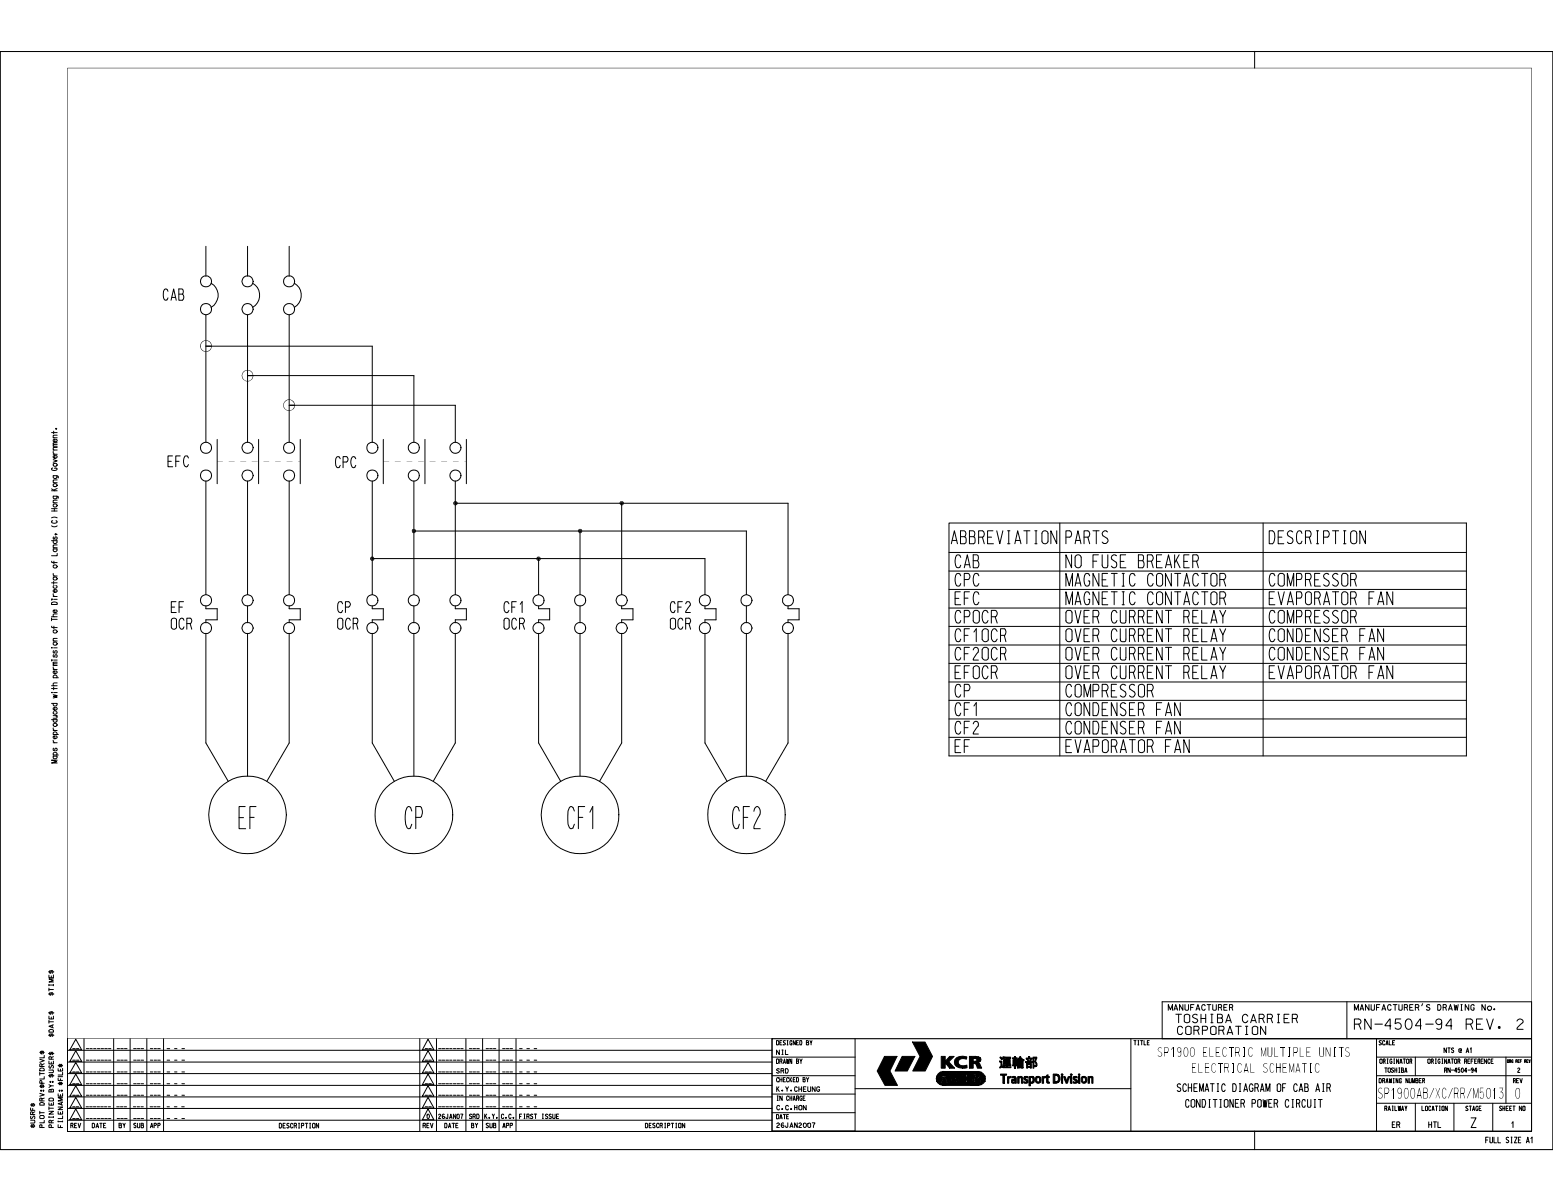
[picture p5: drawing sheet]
<svg xmlns="http://www.w3.org/2000/svg" width="279mm" height="216mm" viewBox="0 0 279 216" stroke-linecap="round" stroke-linejoin="round" font-family="sans-serif">
<g fill="#000">
<path d="M12.1 12.2h263.5v174.6h-263.5v-174.6l.1 174.5h263.3v-174.4zM36.2 61.6a.99 .99 0 0 1 1.2-.4 .99 .99 0 0 1 .6 1 .96 .96 0 0 0-1.3-.8 .96 .96 0 0 0-.3 1.6 .96 .96 0 0 0 1.6-.5v-.3a1.03 1.03 0 0 1-1.3 1 1.03 1.03 0 0 1-.5-1.6zM43.9 66.7a.98 .98 0 0 1 1.1-.1 .98 .98 0 0 1 .5 .9 .95 .95 0 0 0-1.2-.9 .95 .95 0 0 0-.5 1.4 .95 .95 0 0 0 1.5 .1l.2-.6a1.02 1.02 0 0 1-1.5 .9 1.02 1.02 0 0 1-.1-1.7zM51.4 72a.96 .96 0 0 1 1.1-.1 .96 .96 0 0 1 .5 1 .96 .96 0 0 0-1.4-.9 .96 .96 0 0 0-.2 1.6 .96 .96 0 0 0 1.5-.4l.1-.3a1 1 0 0 1-1 1 1 1 0 0 1-1-1v-.4zM74.1 95.4l.4-.2-.3 .3zM74.3 95.1l.1 .1-.2 .2zM74.1 95.5l.5-.3-.4 .4zM74.2 95.6l.5-.4-.5 .5zM74.2 95.7l.5-.5 .1 .1-.5 .5zM74.3 95.7l.5-.4-.5 .5zM74.4 95.8l.4-.4v.1zM74.7 95.5h.1l-.3 .3z"/>
<path d="M74.1 95.2a.35 .35 0 0 1 .4-.1 .35 .35 0 0 1 .3 .4 .28 .28 0 0 0-.4-.3 .28 .28 0 0 0-.2 .4 .28 .28 0 0 0 .5 0l.1-.2a.36 .36 0 0 1-.5 .4 .36 .36 0 0 1-.2-.5zM104 95.3l.3-.1zM104 95.4l.4-.2-.3 .3zM104 95.5l.5-.3-.4 .4zM104.5 95.2h.1l-.5 .5zM104.6 95.2l-.4 .6zM104.2 95.7l.4-.4-.3 .5zM104.3 95.8l.4-.4zM104.4 95.8l.3-.3zM104.1 95.2a.33 .33 0 0 1 .4-.1 .33 .33 0 0 1 .1 .4 .29 .29 0 0 0-.4-.2 .29 .29 0 0 0 0 .4 .29 .29 0 0 0 .4-.2v-.1a.33 .33 0 0 1-.2 .5 .33 .33 0 0 1-.4-.3zM111.5 90.3l.3-.1-.3 .2zM111.5 90.5l.4-.3z"/>
<path d="M111.5 90.6l.5-.4-.4 .4zM111.5 90.6l.5-.4 .1 .1zM111.6 90.7l.5-.5zM111.7 90.7l.4-.4-.3 .5zM111.8 90.8l.3-.4zM112.1 90.5l-.1 .3zM111.5 90.2l.2-.1a.28 .28 0 0 1 .4 0 .28 .28 0 0 1 0 .4 .31 .31 0 0 0-.4-.3 .31 .31 0 0 0 0 .6 .31 .31 0 0 0 .4-.2v-.1a.32 .32 0 0 1-.2 .4 .32 .32 0 0 1-.4-.3zM66.6 100.4l.4-.3-.3 .4zM66.8 100.1l.1 .1-.2 .2zM66.6 100.5l.5-.4zM66.7 100.6l.5-.4-.4 .5zM67.2 100.2h.1l-.5 .6z"/>
<path d="M66.8 100.7l.5-.4zM67.3 100.4h.1l-.4 .4zM67 100.8l.4-.3zM66.7 100.2a.33 .33 0 0 1 .4-.1 .33 .33 0 0 1 .2 .4 .28 .28 0 0 0-.3-.4 .28 .28 0 0 0-.2 .4 .28 .28 0 0 0 .4 0l.1-.1a.35 .35 0 0 1-.5 .4 .35 .35 0 0 1-.1-.6zM96.5 100.3l.3-.2zM96.5 100.4l.4-.3-.3 .4zM97 100.1l-.4 .5zM96.6 100.6l.5-.4-.5 .5zM96.6 100.7l.6-.5-.5 .6zM96.7 100.7l.5-.4zM96.8 100.8l.4-.4zM96.9 100.8l.3-.3z"/>
<path d="M96.7 100.1a.28 .28 0 0 1 .4 0 .28 .28 0 0 1 .1 .3 .29 .29 0 0 0-.5-.2 .29 .29 0 0 0 0 .5 .29 .29 0 0 0 .5-.2v-.1a.34 .34 0 0 1-.5 .4 .34 .34 0 0 1-.1-.6zM171.5 194.2h.4v.2h-.4zM171.5 194.1h.4zM171.9 194.1h.4zM171.9 194.2h.4v.2h-.4zM173.7 193.8h.3v.1h-.3zM175.9 194.6h.3v.2h-.3zM175.9 194.1h.3v.4h-.3zM180.4 193.3h.3v1.4h-.3zM190.9 193.5h.3v1.2h-.3zM192.5 193.5h.3v1.2h-.3zM194 193.5h.3v1.2h-.3z"/>
<path d="M0 9.2h279.4v197.6h-279.4v-.2h279.3v-197.2h-279.2v197.3h-.1z"/>
<path d="M39.1 83h1zM41.1 83h1.1zM43.2 83h1.1zM45.3 83h1.1zM47.4 83h1zM49.5 83h1zM51.6 83h1zM53.6 83h.4z"/>
<path d="M69 83h1zM71 83h1.1zM73.2 83h1zM75.2 83h1zM77.3 83h1.1zM79.4 83h1zM81.5 83h1zM83.6 83h.3z"/>
</g>
<g fill="none" stroke="#000" stroke-width=".18">
<path d="M279.4 9.2h-279.4v197.5h279.4M37 44.3v5.3M37 56.6v22.9M38 50.9a2.45 2.45 0 0 1 0 4.3M44.5 44.3v5.3M44.5 56.6v22.9M45.5 50.9a2.49 2.49 0 0 1 0 4.3M52 44.3v5.3M52 56.6v22.9M53 50.9a2.49 2.49 0 0 1 0 4.3M37 62.2h30v17.3M39.1 79v8"/>
<path d="M44.5 67.5h30v12M52 72.9h29.9v6.6M9.7 96.5l-.1 .1a.17 .17 0 0 0 0 .2 .17 .17 0 0 0 .3 0 .22 .22 0 0 1 .2-.3 .22 .22 0 0 1 .2 .3l-.3 .1M37 86.5v20.4M44.5 86.5v20.4M52 86.5v20.4M67 86.5v20.4M74.5 86.5v20.4M74.5 95.5h59.8v11.4M81.9 86.5v20.4M81.9 90.5h59.9v16.4M104.4 95.5v11.4"/>
<path d="M111.8 90.5v16.4M170.7 94h93.1v41.9h-93.1zM170.7 99.3h93.1M190.7 94v41.9M227.2 94v41.9M9.3 111.1v.5M37 108.9v.5h2.1v2h-2.1v.5M37 113.9v19.7l4.1 6.9M44.5 113.9v25.6M44.5 108.9v3M52 108.9v.5h2v2h-2v.5M52 113.9v19.7l-4 6.9"/>
<path d="M67 113.9v19.7l4 6.9M67 108.9v.5h2v2h-2v.5M67 100.4h59.8v6.5M74.5 108.9v3M74.5 113.9v25.6M81.9 113.9v19.7l-4 6.9M83.9 109.4v2h-2M96.9 108.9v.5h2v2h-2M96.9 100.4v6.5M96.9 113.9v19.7l4 6.9M104.4 113.9v25.6M104.4 108.9v3"/>
<path d="M111.8 108.9v.5h2.1v2h-2.1v.5M111.8 113.9v19.7l-3.9 6.9M126.8 113.9v19.7l4 6.9M126.8 108.9v.5h2v2h-2v.5M134.3 108.9v3M134.3 113.9v25.6M141.8 108.9v.5h2v2h-2v.5M141.8 113.9v19.7l-4 6.9M170.7 119.3h93.1M170.7 116h93.1M170.7 112.6h93.1M170.7 109.3h93.1"/>
<path d="M170.7 106h93.1M170.7 102.7h93.1M9.6 132h.9M9.6 133.1l.2 .4M9.6 130.9l.2 .4M9.6 131.3h.7M9.7 132a.32 .32 0 0 1 .2-.4 .32 .32 0 0 1 .3 .4M10 132.3a.26 .26 0 0 1 .3 .3 .26 .26 0 0 1-.4 .2l-.2-.1a.24 .24 0 0 1-.1-.3 .24 .24 0 0 1 .3-.1v.5M10.3 122.8h-.6l-.1 .4 .1 .1M170.7 132.5h93.1M170.7 129.2h93.1M170.7 125.9h93.1"/>
<path d="M170.7 122.6h93.1M7.2 195.3h.8M7.2 189.2h.8M7.2 190.4l.8 .3-.8 .3M7.2 193h.8M7.2 192.7v.6M7.2 192.1l.5-.1 .3 .2v.3h-.8zM7.4 196l.1 .1h-.2zM7.4 196.1h.1M7.5 195l-.2 .1v.3l.2 .1v-.4l.2-.1 .1 .1-.1 .4M7.5 188.9l-.2 .2v.2l.2 .2v-.4l.2-.2 .1 .2-.1 .4M7.5 194.7v-.4l-.2-.1-.1 .5h.8"/>
<path d="M7.5 191.7v-.4l-.2-.1-.1 .5h.8M7.8 196l.1 .1h-.2zM7.8 196.1h.1M8 191.2l-.5 .2M8 193.5v.5h-.8M8 189.7v.5h-.8M8.7 193.4h1M8.7 189.4h1M8.8 199.8h.8l-.8 .5h.8M8.8 192.4h.8v.4h-.8M8.8 190.8v.5h.8v-.5M8.8 195l.4 .2-.4 .3"/>
<path d="M8.8 199.2h.8M8.9 191.6l-.1 .3 .2 .1 .3-.4h.3l-.1 .4M8.9 197.5h.7v.4h-.8zM8.9 195.9l.7-.1v.5h-.8zM9 194.4h.1v.1zM9.1 194.5h.1M9.1 193.1l-.2 .2v.2l.2 .1 .1-.4 .2-.1 .1 .2-.1 .3M9.1 189.1l-.2 .2v.2l.2 .1 .1-.4 .2-.1 .1 .2-.1 .3M9.2 195.9v.4M9.2 195.2h.4M9.2 190.1v.3M9.2 190.9v.4"/>
<path d="M9.2 198.3v.4M9.4 194.4h.1l.1 .1-.2 .1zM9.5 194.5h.1M9.6 189.9l-.4 .2-.2-.2-.2 .2v.3h.8M9.6 198.2v.5h-.8v-.5M10.5 199h.8l-.8 .5h.8M10.5 194.8h.8M10.5 193.5h.8M10.5 191.6h.8M10.5 193.8v.4h.8M10.6 196h.2v.1zM10.7 196.1h.1"/>
<path d="M10.8 194.5l-.2 .1 .2 .4 .2-.5 .1 .1-.1 .4M10.8 191.3l-.2 .1 .2 .4 .2-.5 .1 .1-.1 .4M10.9 192.2v.3M10.9 193.9v.3M10.9 196.8v.3M10.9 199.9v.4M11 198.2v.4M11.1 196l.1 .1h-.2zM11.1 196.1h.1M11.3 198.2l-.8 .2 .8 .3M11.3 197.3h-.8l.7 .3-.7 .3h.8M11.3 199.8v.5h-.8v-.5"/>
<path d="M11.3 196.6v.5h-.8v-.5M11.3 192.8v.5h-.8M11.3 192.1v.4h-.8v-.4M12.1 186.7v16.7M12.1 188.8h126.8M12.1 190.9h126.8M12.1 193h126.8M12.1 195.1h126.8M12.1 197.2h126.8M12.1 199.3h126.8M13.1 199h.4M13.1 196.9h.4"/>
<path d="M13.1 194.8h.4M13.1 192.7h.4M13.1 190.6h.4M13.1 188.5h.4M13.6 199.3l1.1 2h-2.1zM13.6 197.3l1.1 1.9h-2.1zM13.6 188.9l1.1 1.9h-2.1zM13.6 195.2l1.1 1.9h-2.1zM13.6 193.1l1.1 1.9h-2.1zM13.6 191l1.1 1.9h-2.1zM13.6 186.8l1.1 1.9h-2.1zM13.7 199h.5"/>
<path d="M13.8 196.9h.4M13.8 194.8h.4M13.8 192.7h.4M13.8 190.6h.4M13.8 188.5h.4M15.1 186.7v16.6M15.5 199h.4M15.5 196.9h.5M15.5 194.8h.5M15.5 192.7h.5M15.5 190.6h.5M15.5 188.5h.5"/>
<path d="M16.1 199h.5M16.2 196.9h.4M16.2 194.8h.4M16.2 192.7h.4M16.2 190.6h.4M16.2 188.5h.4M16.8 199h.5M16.8 196.9h.5M16.8 194.8h.5M16.8 192.7h.5M16.8 190.6h.5M16.8 188.5h.5"/>
<path d="M17.5 199h.4M17.5 196.9h.4M17.5 194.8h.4M17.5 192.7h.4M17.5 190.6h.4M17.5 188.5h.4M18.1 199h.5M18.2 196.9h.4M18.2 194.8h.4M18.2 192.7h.4M18.2 190.6h.4M18.2 188.5h.4"/>
<path d="M18.8 199h.4M18.8 196.9h.5M18.8 194.8h.5M18.8 192.7h.5M18.8 190.6h.5M18.8 188.5h.5M19.5 199h.4M19.5 196.9h.4M19.5 194.8h.4M19.5 192.7h.4M19.5 190.6h.4M19.5 188.5h.4"/>
<path d="M20.4 186.7v16.6M21 199h.5M21.1 196.9h.4M21.1 194.8h.4M21.1 192.7h.4M21.1 190.6h.4M21.1 188.5h.4M21.7 199h.4M21.7 196.9h.5M21.7 194.8h.5M21.7 192.7h.5M21.7 190.6h.5"/>
<path d="M21.7 188.5h.5M22.4 199h.4M22.4 196.9h.5M22.4 194.8h.5M22.4 192.7h.5M22.4 190.6h.5M22.4 188.5h.5M23.4 186.7v16.6M24 196.9h.5M24 194.8h.5M24 192.7h.5M24 190.6h.5"/>
<path d="M24 188.5h.5M24.7 196.9h.4M24.7 194.8h.4M24.7 192.7h.4M24.7 190.6h.4M24.7 188.5h.4M25.4 196.9h.4M25.4 194.8h.4M25.4 192.7h.4M25.4 190.6h.4M25.4 188.5h.4M26.4 186.7v16.6"/>
<path d="M27 199h.5M27.7 199h.4M27.7 194.8h.5M27.7 192.7h.5M27.7 190.6h.5M28.3 199h.5M28.4 196.9h.4M28.4 194.8h.4M28.4 192.7h.4M28.4 190.6h.4M28.4 188.5h.4M29.4 186.7v16.6"/>
<path d="M75.5 186.7v16.6M76.5 199h.4M76.5 196.9h.4M76.5 194.8h.4M76.5 192.7h.4M76.5 190.6h.4M76.5 188.5h.4M77 197.3l1.1 1.9h-2.1zM77 195.2l1.1 1.9h-2.1zM77 193.1l1.1 1.9h-2.1zM77 191l1.1 1.9h-2.1zM77 188.9l1.1 1.9h-2.1z"/>
<path d="M77 186.8l1.1 1.9h-2.1zM77 199.3l1.1 2h-2.1zM77.1 199h.5M77.1 196.9h.5M77.1 194.8h.5M77.1 192.7h.5M77.1 190.6h.5M77.1 188.5h.5M78.5 186.7v16.6M78.9 196.9h.5M78.9 194.8h.5M78.9 192.7h.5"/>
<path d="M78.9 190.6h.5M78.9 188.5h.5M79.5 196.9h.5M79.5 194.8h.5M79.5 192.7h.5M79.5 190.6h.5M79.5 188.5h.5M80.2 196.9h.5M80.2 194.8h.5M80.2 192.7h.5M80.2 190.6h.5M80.2 188.5h.5"/>
<path d="M80.9 196.9h.4M80.9 194.8h.4M80.9 192.7h.4M80.9 190.6h.4M80.9 188.5h.4M81.6 196.9h.4M81.6 194.8h.4M81.6 192.7h.4M81.6 190.6h.4M81.6 188.5h.4M82.2 196.9h.5M82.2 194.8h.5"/>
<path d="M82.2 192.7h.5M82.2 190.6h.5M82.2 188.5h.5M82.9 196.9h.4M82.9 194.8h.4M82.9 192.7h.4M82.9 190.6h.4M82.9 188.5h.4M83.8 186.7v16.6M84.5 199h.4M84.5 196.9h.4M84.5 194.8h.4"/>
<path d="M84.5 192.7h.4M84.5 190.6h.4M84.5 188.5h.4M85.1 199h.5M85.1 196.9h.5M85.1 194.8h.5M85.1 192.7h.5M85.1 190.6h.5M85.1 188.5h.5M85.8 199h.4M85.8 196.9h.4M85.8 194.8h.4"/>
<path d="M85.8 192.7h.4M85.8 190.6h.4M85.8 188.5h.4M86.8 186.7v16.6M87.5 199h.4M87.5 196.9h.4M87.5 194.8h.4M87.5 192.7h.4M87.5 190.6h.4M87.5 188.5h.4M88.1 199h.5M88.1 196.9h.5"/>
<path d="M88.1 194.8h.5M88.1 192.7h.5M88.1 190.6h.5M88.1 188.5h.5M88.8 199h.4M88.8 196.9h.4M88.8 194.8h.4M88.8 192.7h.4M88.8 190.6h.4M88.8 188.5h.4M89.8 186.7v16.6M90.4 199h.5"/>
<path d="M90.4 196.9h.5M90.4 194.8h.5M90.4 192.7h.5M90.4 190.6h.5M90.4 188.5h.5M91.1 199h.4M91.1 196.9h.4M91.1 194.8h.4M91.1 192.7h.4M91.1 190.6h.4M91.1 188.5h.4M91.7 199h.5"/>
<path d="M91.7 196.9h.5M91.7 194.8h.5M91.7 192.7h.5M91.7 190.6h.5M91.7 188.5h.5M92.8 186.7v16.6M138.9 186.7h136.6v16.6h-136.6zM138.9 186.7v16.6M138.9 193.4h14.9M138.9 196.7h14.9M138.9 190h14.9M153.8 195.7h49.7"/>
<path d="M153.8 186.7v16.6M164.2 187.3h2.2l1.4 2.6-1.3 2.6h-2.3l1.3-2.6zM168.4 193.9l1.2-.3a.83 .83 0 0 1-.5 1l-.6-.2zM168.5 193.5h.8v.1l-.9 .3zM168.5 194.4l.6 .2 .1 .4zM169.2 194.8l.2-.2 .2 .5-.4-.1zM169.6 194.4v.7l-.2-.5zM169.6 195.1l.7-.4 .8 .1zM169.6 195.1l.5-.5 .2 .1zM169.6 195.1l1.7-.4 4.8 .4zM169.6 192.6h6.5l-2.2 .5a17.1 17.1 0 0 1-4.3-.5zM169.7 194.1l.4 .5-.5 .5v-.7z"/>
<path d="M169.8 193.6h.3v.9l-.4-.4zM170.3 193.5l.8-.3v1.2l-.6-.2zM170.3 193.5l.2 .7-.1 .4-.2-.1zM170.5 194.6h.1l.5 .2zM170.6 194.3l.5 .1-.2 .3-.3-.1zM171.2 194.5l-.1 .3zM171.2 193.9h.2v.6l-.2 .1zM171.2 194.6l.2-.1h.3zM171.2 193.9h.6zM171.3 194.7l1.2 .1zM171.5 194.3h.3zM171.5 194.1h.3z"/>
<path d="M171.6 194.7l.4-.1 .5 .2zM171.7 194.5h.4zM172 194.1h.3zM172 194.3h.3zM172 193.9h.6zM172.1 194.5h.4l.1 .1zM172.5 194.5l.5-.4v.5h-.4zM172.5 193.9l.5-.1v.3l-.5 .4zM172.5 194.8h1.7l1.9 .3zM172.5 194.8l1-.2 .1 .1zM172.6 193.8l.3-.2 .2 .1-.5 .2zM172.6 194.6h.5l-.6 .2z"/>
<path d="M173 193.9h.3l-.2 .2zM173.1 194.6h.5zM173.1 194.4l.2 .1-.3 .1zM173.1 194.1l.2-.2-.1 .2zM173.4 194v.4zM173.4 194.4h.1M173.4 194l.2 .1zM173.4 194.4v.1zM173.4 194.4h.2l-.2 .1zM173.5 194.6h.3zM173.5 193.8l.1 .3zM173.5 193.6l.1 .5z"/>
<path d="M173.6 194.1v.3h-.2zM173.6 194.1h.1M173.6 194.7l.5-.1zM173.6 194.7l.4-.1 .2 .2zM173.6 194.2v.4zM173.6 194.1h.6zM173.6 194.2l.2 .1zM173.6 194.1v.1zM173.7 194.4l.1 .2h-.2zM173.8 193.8l.2 .1zM173.9 194.2h.3v.2zM173.9 194.4l.3 .1z"/>
<path d="M173.9 194.2l.2 .1zM174.1 194.3l.1 .1v.1zM174.1 193.7l.1 .7zM174.1 193.7l.1 .4zM174.2 194.1v.3zM174.2 194.5v-.1zM174.2 194.8l.3-.1 1.6 .4zM174.3 194.6l.2 .1-.3 .1zM174.3 193.6l.7 .3zM174.3 193.6v.6zM174.5 194.1v.5zM174.5 193.7l.5 .2v.6l-.5-.2z"/>
<path d="M174.5 194.6h.5zM174.5 194.6l1.3 .1 .3 .4-1.6-.4zM174.6 193.4l.4 .3v.2l-.4-.3zM174.6 194.4l.4 .1-.5 .1zM175 194.6l.6-.2 .2 .3zM175 193.7h.3l-.3 .2zM175.3 193.7v.7l-.2 .1v-.6zM175.4 194.1h.2v.1l-.2 .1zM175.4 193.7h.2l.3-.2 .1 .2-.4 .2h-.2zM175.6 194.1h.2l-.2 .1zM175.8 194.7h.6l.1 .3-.4 .1zM175.8 194.1v.6l-.2-.3z"/>
<path d="M175.8 194.1h.6zM175.9 194.2h.3v.3h-.3zM175.9 194.6h.3v.1h-.3zM176 193.8l.3 .2-.5 .1zM176.3 194l.2 .1zM176.4 193.4l.2 .6-.4-.3zM176.4 194.1l.8 .3-.7 .6-.1-.3zM176.4 193.3l.8 .2v.9l-.6-.4zM176.6 194l.6 .4-.7-.3zM180 193.1h1.1v.2h-1.1zM180.4 193.3h.3v1.4h-.3zM181.3 193.5h.2v.2h.3l-.3 .2v.8h-.2z"/>
<path d="M181.6 193.6l.3-.1v.2h-.4zM182 193.6l.5-.1 .3 .2-.7 .1zM183.1 193.5l.6 .2h-.3l-.1 .2v.8h-.2zM183.4 193.6l.3-.1 .2 .1 .1 1.1h-.2v-.9l-.5-.1zM184.3 193.6h.7l-.1 .2zM185.1 193.5l.9 .1-.6 .2v.7l.6 .1h-.6v.6h-.3zM185.5 193.5h.3l.2 .1h-.6zM186.4 193.6h.1a.57 .57 0 0 1 .7 .1 .57 .57 0 0 1 0 .7v.2h-.5a.5 .5 0 0 0 .1-.9zM187.5 193.5h.2v.2h.4l-.3 .1-.1 .9h-.2zM187.8 193.6l.3-.1v.2h-.4zM188.1 193.5h.7v.2h-.7zM188.3 193.3l.3-.1v.3h-.3z"/>
<path d="M189.5 193.1l.9 .1-.6 .1v1.2h.7l-.1 .1-.9 .1zM190 193.3l.4-.1a.84 .84 0 0 1 .1 1.3h-.7a.6 .6 0 0 0 .6-.5 .6 .6 0 0 0-.4-.7zM191 193.5h.2v1.2h-.2zM191.3 193.5h.3l.3 .9h-.2zM192.2 193.5h.2l-.4 1.2h-.2l-.1-.3h.2zM192.6 193.5h.2v1.2h-.2zM193.1 193.6l.3-.1 .4 .1v.2l-.2-.1zM194 193.5h.3v1.2h-.3zM194 193.1l.2-.1 .1 .3h-.2zM194.6 193.6a.59 .59 0 0 1 .9 .1 .59 .59 0 0 1-.1 .9h-.5a.49 .49 0 0 0 .4-.4 .49 .49 0 0 0-.2-.5zM195.7 193.5l.6 .2h-.2l-.1 .2v.8h-.3zM196 193.6l.2-.1a.31 .31 0 0 1 .4 .1 .31 .31 0 0 1 0 .3v.8h-.2v-.9l-.4-.1z"/>
<path d="M203.5 186.7v16.6M209.1 180.1h66.4v6.6h-66.4zM242.3 180.1v6.6M247.6 193.4h27.9M247.6 190h27.9M247.6 186.7v16.6M247.6 198.3h27.9M248.1 193.9h.3l.1 .2-.1 .5h-.3zM248.8 194.3h.2M249.1 199.6v-.8h.3l.1 .2-.1 .3 .1 .3M249.1 194.6l-.1-.7h-.2v.7M249.3 194.6l.3-.7 .1 .7"/>
<path d="M249.4 194.5h.3M249.7 199.6l.2-.8 .2 .8M249.9 193.9l.2 .7v-.6l.2 .6 .1-.7M250.5 198.8h.1M250.6 198.8v.8M250.7 193.9h.1M250.7 193.9v.7M251 198.8v.8h.3M251.5 193.9v.7l-.3-.7v.7M251.5 198.8l.2 .8 .1-.7 .1 .7 .1-.8M252.1 194.1v-.2a.4 .4 0 0 0-.4 .3 .4 .4 0 0 0 .2 .4h.2l-.1-.3M252.1 199.6l.2-.8 .2 .8"/>
<path d="M252.8 198.8l.1 .5 .2-.5M253.3 193.9v.7l-.4-.7v.7M253.9 193.9v.7h-.4v-.7M254.1 194.6v-.7l.2 .7 .3-.7v.7M254.6 198.3v5M254.7 193.9h.4l-.1 .7h-.3zM254.7 194.2h.3M255.3 194.3h.3M255.7 193.9h-.4v.7h.4M255.8 198.8v.8h.4M255.9 194.3h.3M256.3 194.6l-.1-.3v-.4h-.3v.7"/>
<path d="M256.5 198.9l.2-.1 .1 .2v.5l-.1 .1h-.2zM256.9 191v-.5l.1-.1 .3 .1v.5M257.4 199l-.1-.2a.4 .4 0 0 0-.3 .5 .4 .4 0 0 0 .3 .3l.1-.1M257.5 191.2v-.8h.2l.2 .1-.2 .3 .2 .4M257.6 199.6l.2-.8 .2 .8M257.7 199.4h.3M258.2 190.4h.2M258.2 198.8h.5M258.3 190.4v.8M258.4 198.8v.8M259 198.8h.1M259 199.6h.1"/>
<path d="M259 198.8v.8M259.1 190.5l-.1-.1a.37 .37 0 0 0-.3 .4 .37 .37 0 0 0 .3 .3M259.4 190.4h.2M259.5 190.4v.8M259.8 199a.19 .19 0 0 0-.2-.2 .19 .19 0 0 0-.2 .2v.6h.3l.1-.1M260.3 190.4v.8l-.4-.8v.8M260.3 192.8l-.2-.4 .2-.3-.4-.1v.8M260.5 191.2l.2-.8 .2 .8M260.9 192v.8l-.4-.8v.8M261.1 190.4h.4M261.3 190.4v.8M261.6 198.3v5"/>
<path d="M261.7 191v-.5l.1-.1 .3 .1v.5M262 192.5h-.3l.3-.5v.8M262.3 191.2v-.8h.2l.2 .1-.2 .3 .2 .4M262.6 192h-.3v.4l.1-.1a.23 .23 0 0 1 .2 .3 .23 .23 0 0 1-.3 .1M263 192h.1a.42 .42 0 0 1 .2 .4 .42 .42 0 0 1-.3 .3l-.1-.3zM263.5 191.2v-.8h.2l.2 .1-.2 .3 .2 .4M263.9 192.5h-.4l.3-.5v.8M264.5 190.4h-.4v.8h.4M265 192.3l-.1 .1a.22 .22 0 0 1-.2-.2 .22 .22 0 0 1 .2-.2 .41 .41 0 0 1 .2 .4 .41 .41 0 0 1-.3 .3M265 190.4h-.3v.8M265.6 192.5h-.3l.3-.5v.8M265.6 190.4h-.3v.8h.3"/>
<path d="M265.9 191.2v-.8h.2l.1 .8M266.8 190.4h-.4v.8h.5M267.5 190.4v.8l-.5-.8v.8M268.1 190.5l-.1-.1a.4 .4 0 0 0-.4 .3 .4 .4 0 0 0 .2 .5l.2-.1M268.6 198.3v5M268.6 190.4h-.3v.8h.3M270.1 198.9l-.2-.1-.1 .3M270.9 190v8.3M275.6 186.7v16.7M8.8 200.8h.8M9.2 201.5v.3M9.6 202.7h-.8v-.5h.4v.5"/>
<path d="M9.6 200.7v.2M9.6 201.4l-.4 .1-.2-.1-.2 .1v.3h.8M10.5 202.2v.5h.8M10.5 201.5v.2M10.5 201.6h.8M10.9 202.4v.3M11.3 201.5v.2M11.3 200.6v.5h-.8M12.1 203.3h263.5M12.1 201.4h126.8M13.1 201.1h.4M13.8 201.1h.4"/>
<path d="M15.5 201.1h.5M16.2 201.1h.4M16.8 201.1h.5M17.5 201.1h.4M18.2 201.1h.4M18.8 201.1h.5M19.5 201.1h.4M21.1 201.1h.4M21.7 201.1h.5M22.4 201.1h.5M24 201.1h.5M24.7 201.1h.4"/>
<path d="M25.4 201.1h.4M27.1 201.1h.4M27.7 201.1h.5M28.4 201.1h.4M30.1 201.1h.4M31.4 201.1h.4M32.7 201.1h.5M76.9 200.3a.36 .36 0 0 1 .4 .4 .36 .36 0 0 1-.4 .3zM138.9 200h14.9"/>
<circle cx="37" cy="55.6" r="1.01"/>
<circle cx="37" cy="50.6" r="1.01"/>
<circle cx="44.5" cy="55.6" r="1.01"/>
<circle cx="44.5" cy="50.6" r="1.01"/>
<circle cx="52" cy="50.6" r="1"/>
<circle cx="52" cy="55.6" r="1"/>
<circle cx="37" cy="80.5" r="1.01"/>
<circle cx="37.1" cy="85.5" r="1"/>
<circle cx="37" cy="112.9" r="1.01"/>
<circle cx="37" cy="107.9" r="1.01"/>
<circle cx="52" cy="107.9" r="1"/>
<circle cx="52" cy="112.9" r="1"/>
<circle cx="67" cy="112.9" r="1.01"/>
<circle cx="67" cy="107.9" r="1.01"/>
<circle cx="74.4" cy="112.9" r="1"/>
<circle cx="74.4" cy="107.9" r="1"/>
<circle cx="96.9" cy="107.9" r="1"/>
<circle cx="104.4" cy="112.9" r="1.01"/>
<circle cx="104.4" cy="107.9" r="1.01"/>
<circle cx="111.9" cy="112.9" r="1.01"/>
<circle cx="111.9" cy="107.9" r="1.01"/>
<circle cx="126.8" cy="107.9" r="1"/>
<circle cx="126.8" cy="112.9" r="1"/>
<circle cx="134.3" cy="107.9" r="1"/>
<circle cx="134.3" cy="112.9" r="1"/>
<circle cx="141.7" cy="107.9" r="1"/>
<circle cx="141.7" cy="112.9" r="1"/>
<circle cx="10" cy="130.3" r=".34"/>
<circle cx="44.6" cy="146.5" r="7"/>
<circle cx="74.5" cy="146.5" r="7"/>
<circle cx="104.4" cy="146.5" r="7"/>
<circle cx="134.3" cy="146.5" r="7"/>
<circle cx="191.1" cy="193.2" r=".15"/>
<circle cx="192.7" cy="193.2" r=".15"/>
</g>
<g fill="#000">
<path d="M169.6 194.4v.7l-.2-.5zM169.6 195.1l.5-.5 .2 .1zM171.2 194.5l-.1 .3zM171.1 194.8l.1-.2 .1 .1zM171.3 194.7l1.2 .1zM172.1 194.5h.4l.1 .1zM173.1 194.1l.2-.2-.1 .2zM173.3 193.9v.5zM173.4 194.4v.1zM173.4 194.4h.2l-.2 .1zM173.1 194.6h.5zM173.6 194.7l.5-.1z"/>
<path d="M173.6 194.1v.1zM173.5 194.6h.3zM173.6 194.7l.4-.1 .2 .2zM173.9 194.2l.2 .1zM174.3 194.6l.2 .1-.3 .1zM174.1 193.7l.1 .4zM174.2 194.1v.3zM174.2 194.5v-.1zM174.2 194.8l.3-.1 1.6 .4zM174.5 194.6h.5zM175.6 194.1h.2l-.2 .1zM175 194.6l.6-.2 .2 .3z"/>
<path d="M176 193.8l.3 .2-.5 .1zM175.8 194.1h.6zM176.3 194l.2 .1zM176.4 193.4l.2 .6-.4-.3zM176.6 194l.6 .4-.7-.3z"/>
<path d="M164.2 187.3h2.2l1.4 2.6-1.3 2.6h-2.3l1.3-2.6z" fill-rule="evenodd"/>
<path d="M168.4 193.9l1.2-.3a.83 .83 0 0 1-.5 1l-.6-.2z" fill-rule="evenodd"/>
<path d="M168.5 194.4l.6 .2 .1 .4z" fill-rule="evenodd"/>
<path d="M168.5 193.5h.8v.1l-.9 .3z" fill-rule="evenodd"/>
<path d="M169.2 194.8l.2-.2 .2 .5-.4-.1z" fill-rule="evenodd"/>
<path d="M169.6 195.1l.7-.4 .8 .1z" fill-rule="evenodd"/>
<path d="M169.8 193.6h.3v.9l-.4-.4z" fill-rule="evenodd"/>
<path d="M169.7 194.1l.4 .5-.5 .5v-.7z" fill-rule="evenodd"/>
<path d="M170.3 193.5l.2 .7-.1 .4-.2-.1z" fill-rule="evenodd"/>
<path d="M170.5 194.6h.1l.5 .2z" fill-rule="evenodd"/>
<path d="M170.6 194.3l.5 .1-.2 .3-.3-.1z" fill-rule="evenodd"/>
<path d="M170.3 193.5l.8-.3v1.2l-.6-.2z" fill-rule="evenodd"/>
<path d="M171.2 193.9h.6z" fill-rule="evenodd"/>
<path d="M171.2 193.9h.2v.6l-.2 .1z" fill-rule="evenodd"/>
<path d="M171.2 194.6l.2-.1h.3z" fill-rule="evenodd"/>
<path d="M171.7 194.5h.4z" fill-rule="evenodd"/>
<path d="M171.6 194.7l.4-.1 .5 .2z" fill-rule="evenodd"/>
<path d="M172 193.9h.6z" fill-rule="evenodd"/>
<path d="M169.6 195.1l1.7-.4 4.8 .4z" fill-rule="evenodd"/>
<path d="M172.5 194.5l.5-.4v.5h-.4z" fill-rule="evenodd"/>
<path d="M172.6 194.6h.5l-.6 .2z" fill-rule="evenodd"/>
<path d="M172.6 193.8l.3-.2 .2 .1-.5 .2z" fill-rule="evenodd"/>
<path d="M172.5 193.9l.5-.1v.3l-.5 .4z" fill-rule="evenodd"/>
<path d="M173.1 194.4l.2 .1-.3 .1z" fill-rule="evenodd"/>
<path d="M173 193.9h.3l-.2 .2z" fill-rule="evenodd"/>
<path d="M169.6 192.6h6.5l-2.2 .5a17.1 17.1 0 0 1-4.3-.5z" fill-rule="evenodd"/>
<path d="M173.4 194v.4z" fill-rule="evenodd"/>
<path d="M172.5 194.8l1-.2 .1 .1z" fill-rule="evenodd"/>
<path d="M173.5 193.6l.1 .5z" fill-rule="evenodd"/>
<path d="M173.7 194.4l.1 .2h-.2z" fill-rule="evenodd"/>
<path d="M173.6 194.2l.2 .1z" fill-rule="evenodd"/>
<path d="M173.6 194.1v.3h-.2z" fill-rule="evenodd"/>
<path d="M173.5 193.8l.1 .3z" fill-rule="evenodd"/>
<path d="M173.4 194l.2 .1z" fill-rule="evenodd"/>
<path d="M173.6 194.2v.4z" fill-rule="evenodd"/>
<path d="M174.1 193.7l.1 .7z" fill-rule="evenodd"/>
<path d="M173.6 194.1h.6z" fill-rule="evenodd"/>
<path d="M173.9 194.4l.3 .1z" fill-rule="evenodd"/>
<path d="M173.9 194.2h.3v.2z" fill-rule="evenodd"/>
<path d="M174.1 194.3l.1 .1v.1z" fill-rule="evenodd"/>
<path d="M174.3 193.6l.7 .3z" fill-rule="evenodd"/>
<path d="M174.3 193.6v.6z" fill-rule="evenodd"/>
<path d="M174.5 194.1v.5z" fill-rule="evenodd"/>
<path d="M174.5 193.7l.5 .2v.6l-.5-.2z" fill-rule="evenodd"/>
<path d="M174.6 194.4l.4 .1-.5 .1z" fill-rule="evenodd"/>
<path d="M174.6 193.4l.4 .3v.2l-.4-.3z" fill-rule="evenodd"/>
<path d="M175 193.7h.3l-.3 .2z" fill-rule="evenodd"/>
<path d="M175.3 193.7v.7l-.2 .1v-.6z" fill-rule="evenodd"/>
<path d="M175.4 194.1h.2v.1l-.2 .1z" fill-rule="evenodd"/>
<path d="M175.4 193.7h.2l.3-.2 .1 .2-.4 .2h-.2z" fill-rule="evenodd"/>
<path d="M175.8 194.7h.6l.1 .3-.4 .1z" fill-rule="evenodd"/>
<path d="M175.8 194.1v.6l-.2-.3z" fill-rule="evenodd"/>
<path d="M174.5 194.6l1.3 .1 .3 .4-1.6-.4z" fill-rule="evenodd"/>
<path d="M176.4 194.1l.8 .3-.7 .6-.1-.3z" fill-rule="evenodd"/>
<path d="M176.4 193.3l.8 .2v.9l-.6-.4z" fill-rule="evenodd"/>
<path d="M180 193.1h1.1v.2h-1.1z" fill-rule="evenodd"/>
<path d="M181.6 193.6l.3-.1v.2h-.4z" fill-rule="evenodd"/>
<path d="M181.3 193.5h.2v.2h.3l-.3 .2v.8h-.2z" fill-rule="evenodd"/>
<path d="M182 193.6l.5-.1 .3 .2-.7 .1z" fill-rule="evenodd"/>
<path d="M183.4 193.6l.3-.1 .2 .1 .1 1.1h-.2v-.9l-.5-.1z" fill-rule="evenodd"/>
<path d="M183.1 193.5l.6 .2h-.3l-.1 .2v.8h-.2z" fill-rule="evenodd"/>
<path d="M184.3 193.6h.7l-.1 .2z" fill-rule="evenodd"/>
<path d="M185.1 193.5l.9 .1-.6 .2v.7l.6 .1h-.6v.6h-.3z" fill-rule="evenodd"/>
<path d="M185.5 193.5h.3l.2 .1h-.6z" fill-rule="evenodd"/>
<path d="M186.4 193.6h.1a.57 .57 0 0 1 .7 .1 .57 .57 0 0 1 0 .7v.2h-.5a.5 .5 0 0 0 .1-.9z" fill-rule="evenodd"/>
<path d="M187.8 193.6l.3-.1v.2h-.4z" fill-rule="evenodd"/>
<path d="M187.5 193.5h.2v.2h.4l-.3 .1-.1 .9h-.2z" fill-rule="evenodd"/>
<path d="M188.1 193.5h.7v.2h-.7z" fill-rule="evenodd"/>
<path d="M188.3 193.3l.3-.1v.3h-.3z" fill-rule="evenodd"/>
<path d="M189.5 193.1l.9 .1-.6 .1v1.2h.7l-.1 .1-.9 .1z" fill-rule="evenodd"/>
<path d="M190 193.3l.4-.1a.84 .84 0 0 1 .1 1.3h-.7a.6 .6 0 0 0 .6-.5 .6 .6 0 0 0-.4-.7z" fill-rule="evenodd"/>
<path d="M191.3 193.5h.3l.3 .9h-.2z" fill-rule="evenodd"/>
<path d="M192.2 193.5h.2l-.4 1.2h-.2l-.1-.3h.2z" fill-rule="evenodd"/>
<path d="M193.1 193.6l.3-.1 .4 .1v.2l-.2-.1z" fill-rule="evenodd"/>
<path d="M194 193.1l.2-.1 .1 .3h-.2z" fill-rule="evenodd"/>
<path d="M194.6 193.6a.59 .59 0 0 1 .9 .1 .59 .59 0 0 1-.1 .9h-.5a.49 .49 0 0 0 .4-.4 .49 .49 0 0 0-.2-.5z" fill-rule="evenodd"/>
<path d="M196 193.6l.2-.1a.31 .31 0 0 1 .4 .1 .31 .31 0 0 1 0 .3v.8h-.2v-.9l-.4-.1z" fill-rule="evenodd"/>
<path d="M195.7 193.5l.6 .2h-.2l-.1 .2v.8h-.3z" fill-rule="evenodd"/>
<circle cx="191.1" cy="193.2" r=".15"/>
<circle cx="192.7" cy="193.2" r=".15"/>
</g>
<path d="M172.5 194.9h3.6" fill="none" stroke="#000" stroke-width=".38"/>
<g font-size="11.6">
<text x="66.1" y="85.1">l1</text>
<text x="80.3" y="85.1">{</text>
</g>
<text font-size="8.4" x="157.7" y="193.7">t</text>
<text font-size="8" x="8.9" y="108.7">!</text>
<text font-size="7.6" x="8.9" y="82.5">I</text>
<g font-size="7">
<text x="43.1" y="85.3">-~-1-</text>
<text x="49.3" y="85.3">--1</text>
</g>
<text font-size="6.7" x="272.1" y="197.4">a</text>
<text font-size="6.6" x="139.5" y="191">....</text>
<text font-size="6.3" x="5.3" y="202.8">i</text>
<g font-size="6">
<text x="261.3" y="200.5">I</text>
<text x="263.5" y="200.5">&quot;&quot;'</text>
</g>
<g font-size="5.5">
<text x="42.8" y="149.1">EF</text>
<text x="72.8" y="149">CP</text>
<text x="102" y="149">CF1</text>
<text x="131.6" y="149">CF2</text>
</g>
<text font-size="4.9" x="9.1" y="121.9">I</text>
<text font-size="4.7" x="9.1" y="95.8">-</text>
<g font-size="4.3">
<text x="171" y="97.9">ABBREVI ATION</text>
<text x="191.7" y="97.8">PARTS</text>
<text x="228.2" y="97.8">DESCRIPTION</text>
<text x="171.7" y="102.2">CAB</text>
<text x="171.7" y="105.5">CPC</text>
<text x="191.7" y="105.5">MAGNETIC CONTACTOR</text>
<text x="191.7" y="102.2">NO FUSE BREAKER</text>
<text x="228.2" y="105.5">COMPRESSOR</text>
<text x="171.7" y="112.1">CPOCR</text>
<text x="171.7" y="108.8">EFC</text>
<text x="191.7" y="112.1">OVER CURRENT RELAY</text>
<text x="191.7" y="108.8">MAGNETIC CONTACTOR</text>
<text x="228.2" y="112.1">COMPRESSOR</text>
<text x="228.2" y="108.8">EVAPORATOR FAN</text>
<text x="171.7" y="115.5">CF1OCR</text>
<text x="171.7" y="118.8">CF2OCR</text>
<text x="191.7" y="115.4">OVER CURRENT RELAY</text>
<text x="191.7" y="118.8">OVER CURRENT RELAY</text>
<text x="228.2" y="115.5">CONDENSER FAN</text>
<text x="228.2" y="118.8">CONDENSER FAN</text>
<text x="171.7" y="125.4">CP</text>
<text x="171.7" y="122.1">EFOCR</text>
<text x="191.7" y="122.1">OVER CURRENT RELAY</text>
<text x="191.7" y="125.4">COMPRESSOR</text>
<text x="228.2" y="122.1">EVAPORATOR FAN</text>
<text x="171.7" y="128.8">CF1</text>
<text x="191.7" y="128.8">CONDENSER FAN</text>
<text x="171.7" y="132.1">CF2</text>
<text x="171.7" y="135.4">EF</text>
<text x="191.7" y="132.1">CONDENSER FAN</text>
<text x="191.7" y="135.4">EVAPORATOR FAN</text>
</g>
<g font-size="4.1">
<text x="9.1" y="137.2">i</text>
<text x="143.1" y="191">.,</text>
</g>
<g font-size="4">
<text x="9" y="88.3">!</text>
<text x="9" y="91.9">!</text>
<text x="208.8" y="184.1">I</text>
<text x="78.8" y="203">&quot;''&quot;&quot;</text>
<text x="139.7" y="199.8">&quot;&quot;&quot;&quot;&quot;</text>
</g>
<text font-size="3.9" x="9" y="129.2">1</text>
<g font-size="3.8">
<text x="9.1" y="125.6">-.</text>
<text x="139.6" y="200.7">,.,,</text>
</g>
<g font-size="3.6">
<text x="29.2" y="54.1">CAB</text>
<text x="30" y="85.3">EFC</text>
<text x="30.6" y="113.2">OCR</text>
<text x="30.6" y="110.2">EF</text>
<text x="43.3" y="109.2">0</text>
<text x="60.6" y="110.2">CP</text>
<text x="60.6" y="113.2">OCR</text>
<text x="90.6" y="113.2">OCR&quot;</text>
<text x="90.6" y="111.2">CF1</text>
<text x="120.5" y="110.2">CF2</text>
<text x="120.5" y="113.2">OCR</text>
<text x="43.3" y="114.3">0</text>
<text x="8.5" y="176">;</text>
</g>
<text font-size="3.5" x="225.5" y="206.4">I</text>
<g font-size="3.4">
<text x="243.6" y="185.1">RN-4504-94 REV,</text>
<text x="272.8" y="185.1">2</text>
</g>
<g font-size="3.2">
<text x="8.5" y="184.1">m</text>
<text x="8.5" y="186.4">i</text>
<text x="248.1" y="192.2">111,:~:1</text>
<text x="270.8" y="192.2">1•~&quot;&quot;</text>
</g>
<g font-size="3.1">
<text x="160.9" y="192.1">~)KCR</text>
<text x="179.7" y="192.1">DIii</text>
</g>
<g font-size="2.9">
<text x="60.2" y="85.1">CPC</text>
<text x="211.4" y="184">TOSHIBA CARRIER</text>
<text x="211.7" y="186.1">CORPORATI ON</text>
</g>
<g font-size="2.8">
<text x="81.1" y="109">.)</text>
<text x="81.1" y="113.4">')</text>
<text x="26.9" y="189.2">-</text>
<text x="26.9" y="197.6">-</text>
</g>
<g font-size="2.7">
<text x="225.6" y="11.7">I</text>
<text x="9.1" y="118.3">&quot;ii</text>
<text x="9.4" y="116.1">6</text>
<text x="29.9" y="189.2">---</text>
<text x="93.4" y="189.2">---</text>
<text x="29.9" y="197.6">---</text>
<text x="93.4" y="197.6">---</text>
<text x="247.8" y="197.4">s'P'1900AB/XC/RR/M50131</text>
<text x="264.6" y="202.8">Z</text>
</g>
<text font-size="2.6" x="179.9" y="196.3">Transport Division</text>
<g font-size="2.4">
<text x="8.5" y="179">la</text>
<text x="208.2" y="189.9">SP1900 ELECTRIC MULTIPLE UNITS</text>
<text x="214.3" y="192.8">ELECTRICAL SCHEMATIC</text>
</g>
<g font-size="2.2">
<text x="9.1" y="99.6">§</text>
<text x="211.6" y="196.3">SCHEMATIC DIAGRAM DF CAB AIR</text>
<text x="213.2" y="199.1">CONDITIONER POWER CIRCUIT</text>
</g>
<g font-size="1.9">
<text x="26.9" y="191">-</text>
<text x="29.9" y="191">---</text>
<text x="93.4" y="191">---</text>
<text x="26.9" y="193.1">-</text>
<text x="26.9" y="195.2">-</text>
<text x="29.9" y="193.1">---</text>
<text x="29.9" y="195.2">---</text>
<text x="93.4" y="193.1">---</text>
<text x="93.4" y="195.2">---</text>
<text x="23.9" y="199.4">---</text>
<text x="29.9" y="199.4">---</text>
<text x="93.4" y="199.4">---</text>
</g>
<g font-size="1.8">
<text x="250.3" y="202.8">ERHTl</text>
<text x="271.8" y="202.8">1</text>
<text x="267.2" y="205.6">FlLL SIZE A1</text>
</g>
<g font-size="1.7">
<text x="9.1" y="102">'!;</text>
<text x="9.1" y="113.7">'!;</text>
</g>
<g font-size="1.6">
<text x="210" y="181.7">MANUFACTURER</text>
<text x="243.6" y="181.6">MANUFACTURER'S DRAWING No.</text>
</g>
<g font-size="1.5">
<text x="139.6" y="188">DESJIHIIBY</text>
<text x="139.6" y="196.3">K,Y,CHEUNG</text>
<text x="50.1" y="202.9">DESCRIPTIClt</text>
<text x="84.7" y="202.8">BY</text>
<text x="87.4" y="202.8">SIIIAPP</text>
</g>
<g font-size="1.4">
<text x="203.9" y="188">TITLE</text>
<text x="259.7" y="189.3">NTSIA1</text>
<text x="256.7" y="192.2">rll!GI=~</text>
<text x="12.6" y="202.9">REV</text>
<text x="16.4" y="202.9">DA1E</text>
<text x="21.2" y="203.1">BY&quot;&quot;</text>
<text x="76" y="202.9">REV</text>
<text x="79.9" y="202.9">DATE</text>
<text x="84.3" y="201.1">SRDK,Y,</text>
<text x="116" y="202.9">DESCJUPTIDN</text>
<text x="249" y="200.5">RAILWAY</text>
</g>
<g font-size="1.3">
<text x="248" y="188">5C.ILE</text>
<text x="26.9" y="202.9">APP</text>
<text x="90.1" y="201.1">C,C,FIRSTisst£</text>
<text x="139.6" y="199.6">C,C,HCN</text>
<text x="139.6" y="202.8">26JAN2007</text>
<text x="268.4" y="200.5">IHETIII</text>
</g>
<text font-size="1.2" x="139.6" y="194.6">OE:IEDBY</text>
</svg>
